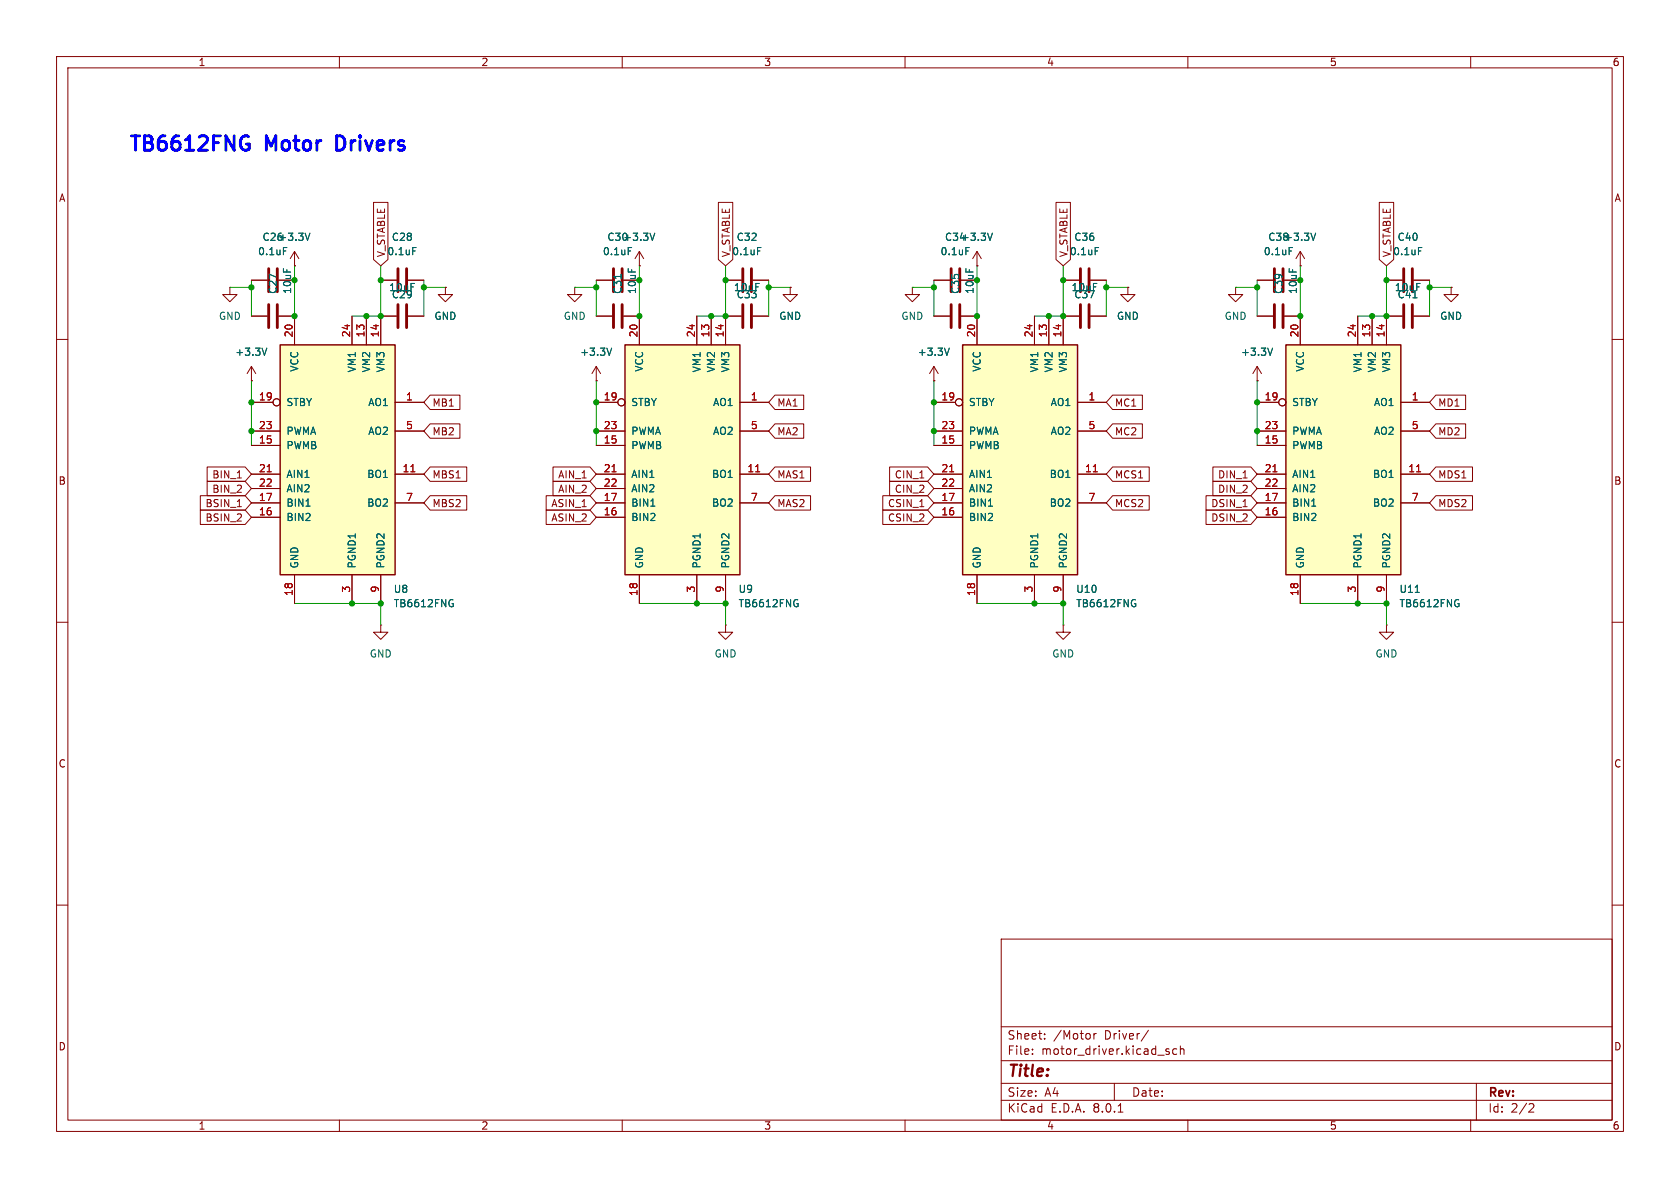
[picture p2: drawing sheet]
<svg xmlns="http://www.w3.org/2000/svg" width="297mm" height="210mm" viewBox="0 0 297 210" stroke-linecap="round" stroke-linejoin="round" font-family="sans-serif">
<g fill="none" stroke="#840000" stroke-width=".18">
<path d="M10 10h277v190h-277zM12 12h273v186h-273zM60 10v2M110 10v2M160 10v2M210 10v2M260 10v2M10 60h2M101.6 50.8v1.3h1.3l-1.3 1.2-1.3-1.2h1.3M101.6 50.8h.1M256.5 50.8v1.3h1.3l-1.3 1.2-1.2-1.2h1.2M256.5 50.8h.1"/>
<path d="M285 60h2M44.4 67.3h.1M44.4 64.8l-.7 1.2M44.4 64.8v2.5M44.4 64.8l.8 1.2M105.4 67.3h.1M105.4 64.8l-.8 1.2M105.4 64.8v2.5M105.4 64.8l.8 1.2M10 110h2M285 110h2M10 160h2"/>
<path d="M285 160h2M177 166h108v32h-108zM60 198v2M110 198v2M160 198v2M177 194.5h108M177 191.5h108M177 187.5h108M177 181.5h108M182.5 186.3v.1M182.5 185.5v.1M184.7 183.6v.1"/>
<path d="M184.7 182.8v.1M193.4 182.7v1M193.8 182.7l-.3 .1-.1 .2M197 191.5v3M197.7 196.6h.8M203 182.1l-1.3 2M206.2 185.8l.3 .1 .2 .2v.2l-.5 .1M206.2 185.5h.5M208 185.5l-.4-.1-.3 .3v.4l.2 .2h.5M208.7 185.5l.2-.1 .3 .1 .1 .9M208.7 184.9v1.5M210 198v2"/>
<path d="M260 198v2M261 191.5v6.5M270.5 195.1l.5 .1 .2 .3-1 1.1h1"/>
</g>
<path d="M47.2 61.5l-.5 1.3M108.1 61.5l-.4 1.3" fill="none" stroke="#006464" stroke-width=".18"/>
<path d="M170.2 61h20.3v40.6h-20.3z" fill="#ffffc2"/>
<path d="M170.2 61h20.3v40.6h-20.3z" fill="none" stroke="#840000" stroke-width=".25"/>
<g fill="none" stroke="#840000" stroke-width=".18">
<path d="M40.6 50.8v1.3h1.3l-1.3 1.2-1.2-1.2h1.2M40.6 50.8h.1M44.4 49.5h2.8M44.4 55.9h2.8M49.3 49.5h2.8M49.3 55.9h2.8M52.1 47h.1M52.1 44.5l-.8 1.2M52.1 44.5v2.5M52.1 44.5l.7 1.2M67.3 49.5h2.8M67.3 55.9h2.8"/>
<path d="M72.1 49.5h2.8M72.1 55.9h2.8M78.7 50.8v1.3h1.3l-1.3 1.2-1.2-1.2h1.2M78.7 50.8h.1M165.1 49.5h2.8M169.9 49.5h2.8M172.7 55.9v5.1M182.9 55.9v5.1M185.4 55.9v5.1M188 55.9v5.1M165.1 71.1h3.8M165.1 78.7h5.1"/>
<path d="M165.1 76.2h5.1M190.5 71.1h5.1M190.5 76.2h5.1M222.2 67.3h.1M222.2 64.8l-.7 1.2M222.2 64.8v2.5M222.2 64.8l.8 1.2M165.1 83.8h5.1M165.1 91.4h5.1M165.1 88.9h5.1M165.1 86.4h5.1M190.5 83.8h5.1"/>
<path d="M190.5 88.9h5.1M67.3 110.5v1.3h1.3l-1.3 1.2-1.3-1.2h1.3M67.3 110.5h.1M172.7 101.6v5.1M182.9 101.6v5.1M188 110.5v1.3h1.2l-1.2 1.2-1.3-1.2h1.3M188 110.5h.1M188 101.6v5.1"/>
<circle cx="169.5" cy="71.1" r=".63"/>
</g>
<path d="M167.9 83.4h.7M193.3 83.4h.7" fill="none" stroke="#a90000" stroke-width=".18"/>
<path d="M50.1 43.8h.6M54.8 41.2l-.4 1.3M73 43.8h.6M170.8 43.8h.6M225 61.5l-.5 1.3M174.7 89.5h.8M200.4 106l.3 .1M200.5 106.7h.3v.4l-.3 .2" fill="none" stroke="#006464" stroke-width=".18"/>
<path d="M47.5 47.5v4.1M47.5 53.8v4.1M49 47.5v4.1M49 53.8v4.1M70.4 47.5v4.1M70.4 53.8v4.1M71.9 47.5v4.1M71.9 53.8v4.1M168.1 47.5v4.1M169.7 47.5v4.1" fill="none" stroke="#840000" stroke-width=".51"/>
<path d="M49.5 61h20.3v40.6h-20.3z" fill="#ffffc2"/>
<path d="M49.5 61h20.3v40.6h-20.3z" fill="none" stroke="#840000" stroke-width=".25"/>
<g fill="none" stroke="#840000" stroke-width=".18">
<path d="M52.1 55.9v5.1M62.2 55.9v5.1M64.8 55.9v5.1M67.3 55.9v5.1M105.4 49.5h2.8M110.2 49.5h2.8M44.4 71.1h3.9M44.4 78.7h5.1M44.4 76.2h5.1M69.8 71.1h5.1M69.8 76.2h5.1M44.4 83.8h5.1"/>
<path d="M44.4 91.4h5.1M44.4 88.9h5.1M44.4 86.4h5.1M69.8 83.8h5.1M69.8 88.9h5.1M52.1 101.6v5.1M62.2 101.6v5.1M67.3 101.6v5.1"/>
<circle cx="48.9" cy="71.1" r=".63"/>
</g>
<path d="M47.2 83.4h.8M72.6 83.4h.8" fill="none" stroke="#a90000" stroke-width=".18"/>
<path d="M111.1 43.8h.6M54.1 89.5h.7M79.8 106l.3 .1M79.9 106.7h.2v.4l-.2 .2" fill="none" stroke="#006464" stroke-width=".18"/>
<path d="M108.5 47.5v4.1M110 47.5v4.1" fill="none" stroke="#840000" stroke-width=".51"/>
<path d="M227.3 61h20.3v40.6h-20.3z" fill="#ffffc2"/>
<path d="M227.3 61h20.3v40.6h-20.3z" fill="none" stroke="#840000" stroke-width=".25"/>
<g fill="none" stroke="#840000" stroke-width=".18">
<path d="M105.4 55.9h2.8M110.2 55.9h2.8M113 47h.1M113 44.5l-.7 1.2M113 44.5v2.5M113 44.5l.8 1.2M139.7 50.8v1.3h1.3l-1.3 1.2-1.3-1.2h1.3M139.7 50.8h.1M161.3 50.8v1.3h1.3l-1.3 1.2-1.3-1.2h1.3M161.3 50.8h.1M165.1 55.9h2.8M169.9 55.9h2.8"/>
<path d="M188 49.5h2.8M188 55.9h2.8M192.8 49.5h2.8M192.8 55.9h2.8M199.4 50.8v1.3h1.3l-1.3 1.2-1.3-1.2h1.3M199.4 50.8h.1M218.4 50.8v1.3h1.3l-1.3 1.2-1.2-1.2h1.2M218.4 50.8h.1M222.2 49.5h2.8M222.2 55.9h2.8M227.1 55.9h2.8v5.1M227.1 49.5h2.8"/>
<path d="M229.9 47h.1M229.9 44.5v2.5M229.9 44.5l-.8 1.2M229.9 44.5l.7 1.2M240 55.9v5.1M242.6 55.9v5.1M245.1 49.5h2.8M247.9 55.9h-2.8v5.1M249.9 49.5h2.8M249.9 55.9h2.8M222.2 71.1h3.9M222.2 78.7h5.1"/>
<path d="M222.2 76.2h5.1M247.6 71.1h5.1M247.6 76.2h5.1M222.2 83.8h5.1M222.2 91.4h5.1M222.2 88.9h5.1M222.2 86.4h5.1M247.6 83.8h5.1M247.6 88.9h5.1M128.3 110.5v1.3h1.2l-1.2 1.2-1.3-1.2h1.3M128.3 110.5h.1M229.9 101.6v5.1"/>
<path d="M240 101.6v5.1M245.1 110.5v1.3h1.3l-1.3 1.2-1.3-1.2h1.3M245.1 110.5h.1M245.1 101.6v5.1"/>
<circle cx="226.7" cy="71.1" r=".63"/>
</g>
<path d="M225 83.4h.8M250.4 83.4h.8" fill="none" stroke="#a90000" stroke-width=".18"/>
<path d="M109.8 48.5v.7M115.8 41.2l-.5 1.3M193.6 43.8h.6M227.9 43.8h.6M232.6 41.2l-.4 1.3M249.8 52.6h.7M250.8 43.8h.6M231.9 89.5h.7M250.2 104.7h.7M257.6 106l.3 .1M257.7 106.7h.2v.4l-.2 .2" fill="none" stroke="#006464" stroke-width=".18"/>
<g fill="none" stroke="#840000" stroke-width=".51">
<path d="M108.5 53.8v4.1M110 53.8v4.1M168.1 53.8v4.1M169.7 53.8v4.1M191 47.5v4.1M191 53.8v4.1M192.5 47.5v4.1M192.5 53.8v4.1M225.3 47.5v4.1M225.3 53.8v4.1M226.8 47.5v4.1M226.8 53.8v4.1"/>
<path d="M248.2 47.5v4.1M248.2 53.8v4.1M249.7 47.5v4.1M249.7 53.8v4.1"/>
</g>
<path d="M110.5 61h20.3v40.6h-20.3z" fill="#ffffc2"/>
<path d="M110.5 61h20.3v40.6h-20.3z" fill="none" stroke="#840000" stroke-width=".25"/>
<g fill="none" stroke="#840000" stroke-width=".18">
<path d="M66 35.8h2.6v10.1l-1.3 1.1-1.3-1.1zM127 35.8h2.5v10.1l-1.2 1.1-1.3-1.1zM186.7 35.8h2.5v10.1l-1.2 1.1-1.3-1.1zM243.8 35.8h2.6v10.1l-1.3 1.1-1.3-1.1zM44.4 49.5h2.8M44.4 55.9h2.8M49.3 49.5h2.8M49.3 55.9h2.8v5.1M52.1 47h.1M62.2 55.9v5.1M64.8 55.9v5.1M67.3 49.5h2.8"/>
<path d="M70.1 55.9h-2.8v5.1M72.1 49.5h2.8M72.1 55.9h2.8M78.7 50.8h.1M105.4 49.5h2.8M105.4 55.9h2.8M110.2 55.9h2.8v5.1M110.2 49.5h2.8M113 47h.1M123.2 55.9v5.1M125.7 55.9v5.1M128.3 49.5h2.8"/>
<path d="M131.1 55.9h-2.8v5.1M133.1 49.5h2.8M133.1 55.9h2.8M139.7 50.8h.1M165.1 49.5h2.8M165.1 55.9h2.8M169.9 49.5h2.8M169.9 55.9h2.8v5.1M172.7 47h.1M172.7 44.5l-.7 1.2M172.7 44.5v2.5M172.7 44.5l.8 1.2"/>
<path d="M182.9 55.9v5.1M185.4 55.9v5.1M188 49.5h2.8M190.8 55.9h-2.8v5.1M192.8 49.5h2.8M192.8 55.9h2.8M199.4 50.8h.1M222.2 49.5h2.8M222.2 55.9h2.8M227.1 49.5h2.8M227.1 55.9h2.8v5.1M229.9 47h.1"/>
<path d="M240 55.9v5.1M242.6 55.9v5.1M245.1 49.5h2.8M247.9 55.9h-2.8v5.1M249.9 49.5h2.8M249.9 55.9h2.8M256.5 50.8h.1M44.4 67.3h.1M44.4 71.1h3.9M44.4 78.7h5.1M44.4 76.2h5.1M69.8 71.1h5.1"/>
<path d="M69.8 76.2h5.1M76 74.9h5.3v2.6h-5.3l-1.1-1.3zM76 69.8h5.3v2.6h-5.3l-1.1-1.3zM105.4 67.3h.1M105.4 71.1h3.8M105.4 78.7h5.1M105.4 76.2h5.1M130.8 71.1h5.1M130.8 76.2h5.1M137 74.9h5.1v2.6h-5.1l-1.1-1.3zM137 69.8h5.1v2.6h-5.1l-1.1-1.3zM165.1 67.3h.1"/>
<path d="M165.1 71.1h3.8M165.1 78.7h5.1M165.1 76.2h5.1M165.1 64.8l-.8 1.2M165.1 64.8v2.5M165.1 64.8l.8 1.2M190.5 71.1h5.1M190.5 76.2h5.1M196.7 74.9h5.3v2.6h-5.3l-1.1-1.3zM196.7 69.8h5.3v2.6h-5.3l-1.1-1.3zM222.2 67.3h.1M222.2 71.1h3.9"/>
<path d="M222.2 78.7h5.1M222.2 76.2h5.1M247.6 71.1h5.1M247.6 76.2h5.1M253.8 69.8h5.3v2.6h-5.3l-1.1-1.3zM253.8 74.9h5.3v2.6h-5.3l-1.1-1.3zM35.4 90.2h7.9l1.1 1.2-1.1 1.3h-7.9zM35.4 87.6h7.9l1.1 1.3-1.1 1.3h-7.9zM36.6 82.5h6.7l1.1 1.3-1.1 1.3h-6.7zM36.6 85.1h6.7l1.1 1.3-1.1 1.2h-6.7zM42 89.6h.7M42 84.5h.7"/>
<path d="M44.4 83.8h5.1M44.4 91.4h5.1M44.4 88.9h5.1M44.4 86.4h5.1M69.8 83.8h5.1M69.8 88.9h5.1M76 82.5h6.5v2.6h-6.5l-1.1-1.3zM76 87.6h6.5v2.6h-6.5l-1.1-1.3zM96.6 90.2h7.7l1.1 1.2-1.1 1.3h-7.7zM96.6 87.6h7.7l1.1 1.3-1.1 1.3h-7.7zM97.8 82.5h6.5l1.1 1.3-1.1 1.3h-6.5zM97.8 85.1h6.5l1.1 1.3-1.1 1.2h-6.5z"/>
<path d="M105.4 83.8h5.1M105.4 91.4h5.1M105.4 88.9h5.1M105.4 86.4h5.1M130.8 83.8h5.1M130.8 88.9h5.1M137 82.5h6.3v2.6h-6.3l-1.1-1.3zM137 87.6h6.3v2.6h-6.3l-1.1-1.3zM156.1 87.6h7.9l1.1 1.3-1.1 1.3h-7.9zM156.1 90.2h7.9l1.1 1.2-1.1 1.3h-7.9zM157.3 82.5h6.7l1.1 1.3-1.1 1.3h-6.7zM157.3 85.1h6.7l1.1 1.3-1.1 1.2h-6.7z"/>
<path d="M165.1 83.8h5.1M165.1 91.4h5.1M165.1 88.9h5.1M165.1 86.4h5.1M190.5 83.8h5.1M190.5 88.9h5.1M196.7 82.5h6.5v2.6h-6.5l-1.1-1.3zM196.7 87.6h6.5v2.6h-6.5l-1.1-1.3zM213.2 90.2h7.9l1.1 1.2-1.1 1.3h-7.9zM213.2 87.6h7.9l1.1 1.3-1.1 1.3h-7.9zM214.4 85.1h6.7l1.1 1.3-1.1 1.2h-6.7zM214.4 82.5h6.7l1.1 1.3-1.1 1.3h-6.7z"/>
<path d="M222.2 83.8h5.1M222.2 91.4h5.1M222.2 88.9h5.1M222.2 86.4h5.1M247.6 83.8h5.1M247.6 88.9h5.1M253.8 87.6h6.5v2.6h-6.5l-1.1-1.3zM253.8 82.5h6.5v2.6h-6.5l-1.1-1.3zM52.1 101.6v5.1M62.2 101.6v5.1M67.3 101.6v5.1M113 101.6v5.1"/>
<path d="M123.2 101.6v5.1M128.3 101.6v5.1M172.7 101.6v5.1M182.9 101.6v5.1M188 101.6v5.1M229.9 101.6v5.1M240 101.6v5.1M245.1 101.6v5.1"/>
<circle cx="48.9" cy="71.1" r=".63"/>
<circle cx="109.9" cy="71.1" r=".63"/>
<circle cx="169.5" cy="71.1" r=".63"/>
<circle cx="226.7" cy="71.1" r=".63"/>
</g>
<path d="M47.2 83.4h.8M72.6 83.4h.8M108.2 83.4h.7M133.6 83.4h.7M167.9 83.4h.7M193.3 83.4h.7M225 83.4h.8M250.4 83.4h.8" fill="none" stroke="#a90000" stroke-width=".18"/>
<g fill="none" stroke="#006464" stroke-width=".18">
<path d="M50.1 43.8h.6M54.8 41.2l-.4 1.3M73 43.8h.6M109.8 48.5v.7M111.1 43.8h.6M115.8 41.2l-.5 1.3M133.9 43.8h.6M170.8 43.8h.6M175.4 41.2l-.4 1.3M193.6 43.8h.6M227.9 43.8h.6M232.6 41.2l-.4 1.3"/>
<path d="M249.8 52.6h.7M250.8 43.8h.6M47.2 61.5l-.5 1.3M108.1 61.5l-.4 1.3M167.8 61.5l-.4 1.3M225 61.5l-.5 1.3M54.1 89.5h.7M115.1 89.5h.7M174.7 89.5h.8M231.9 89.5h.7M79.8 106l.3 .1M79.9 106.7h.2v.4l-.2 .2"/>
<path d="M140.7 106l.3 .1M140.9 106.7h.2v.4l-.2 .2M200.4 106l.3 .1M200.5 106.7h.3v.4l-.3 .2M250.2 104.7h.7M257.6 106l.3 .1M257.7 106.7h.2v.4l-.2 .2"/>
</g>
<path d="M131.3 47.5v4.1M131.3 53.8v4.1M132.8 47.5v4.1M132.8 53.8v4.1" fill="none" stroke="#840000" stroke-width=".51"/>
<path d="M43.3 24l.6 .1M43.6 25.5h.5v.8l-.8 .3" fill="none" stroke="#00f" stroke-width=".51"/>
<g fill="none" stroke="#009600" stroke-width=".18">
<path d="M40.6 50.8h3.8M44.4 49.5v6.4M52.1 47v8.9M67.3 47v8.9h-5.1M74.9 50.8h3.8M74.9 49.5v6.4M101.6 50.8h3.8M105.4 49.5v6.4M113 47v8.9M128.3 47v8.9h-5.1M135.9 50.8h3.8M135.9 49.5v6.4"/>
<path d="M161.3 50.8h3.8M165.1 49.5v6.4M172.7 47v8.9M188 47v8.9h-5.1M195.6 50.8h3.8M195.6 49.5v6.4M218.4 50.8h3.8M222.2 49.5v6.4M229.9 47v8.9M245.1 47v8.9h-5.1M252.7 50.8h3.8M252.7 49.5v6.4"/>
<path d="M44.4 67.3v11.4M105.4 67.3v11.4M165.1 67.3v11.4M222.2 67.3v11.4M52.1 106.7h15.2v3.8M113 106.7h15.3v3.8M172.7 106.7h15.3v3.8M229.9 106.7h15.2v3.8"/>
</g>
<g fill="#009600" stroke="#009600" stroke-width=".18">
<circle cx="44.4" cy="76.2" r=".46"/>
<circle cx="44.4" cy="71.1" r=".46"/>
<circle cx="67.3" cy="106.7" r=".46"/>
<circle cx="62.2" cy="106.7" r=".46"/>
<circle cx="242.6" cy="55.9" r=".46"/>
<circle cx="245.1" cy="55.9" r=".46"/>
<circle cx="229.9" cy="49.5" r=".46"/>
<circle cx="229.9" cy="55.9" r=".46"/>
<circle cx="222.2" cy="50.8" r=".46"/>
<circle cx="245.1" cy="49.5" r=".46"/>
<circle cx="252.7" cy="50.8" r=".46"/>
<circle cx="128.3" cy="55.9" r=".46"/>
<circle cx="105.4" cy="71.1" r=".46"/>
<circle cx="125.7" cy="55.9" r=".46"/>
<circle cx="128.3" cy="49.5" r=".46"/>
<circle cx="113" cy="49.5" r=".46"/>
<circle cx="128.3" cy="106.7" r=".46"/>
<circle cx="123.2" cy="106.7" r=".46"/>
<circle cx="135.9" cy="50.8" r=".46"/>
<circle cx="105.4" cy="76.2" r=".46"/>
<circle cx="113" cy="55.9" r=".46"/>
<circle cx="105.4" cy="50.8" r=".46"/>
<circle cx="165.1" cy="71.1" r=".46"/>
<circle cx="188" cy="55.9" r=".46"/>
<circle cx="165.1" cy="76.2" r=".46"/>
<circle cx="188" cy="106.7" r=".46"/>
<circle cx="182.9" cy="106.7" r=".46"/>
<circle cx="52.1" cy="49.5" r=".46"/>
<circle cx="52.1" cy="55.9" r=".46"/>
<circle cx="67.3" cy="49.5" r=".46"/>
<circle cx="67.3" cy="55.9" r=".46"/>
<circle cx="64.8" cy="55.9" r=".46"/>
<circle cx="74.9" cy="50.8" r=".46"/>
<circle cx="44.4" cy="50.8" r=".46"/>
<circle cx="222.2" cy="76.2" r=".46"/>
<circle cx="222.2" cy="71.1" r=".46"/>
<circle cx="245.1" cy="106.7" r=".46"/>
<circle cx="240" cy="106.7" r=".46"/>
<circle cx="185.4" cy="55.9" r=".46"/>
<circle cx="188" cy="49.5" r=".46"/>
<circle cx="165.1" cy="50.8" r=".46"/>
<circle cx="172.7" cy="55.9" r=".46"/>
<circle cx="195.6" cy="50.8" r=".46"/>
<circle cx="172.7" cy="49.5" r=".46"/>
</g>
<g font-size="3.5" fill="#00f">
<text x="22.5" y="27.4">TB6612FNG</text>
<text x="47" y="27.4">Motor</text>
<text x="60.5" y="27.4">Drivers</text>
</g>
<text font-size="2.8" fill="#840000" x="178" y="190.9">Title:</text>
<g font-size="2.1" fill="#840000">
<text x="178" y="184">Sheet:</text>
<text x="186.2" y="184">/Motor</text>
<text x="195.3" y="184">Driver/</text>
<text x="178" y="186.7">File:</text>
<text x="184.1" y="186.7">motor_driver.kicad_sch</text>
<text x="178" y="196.9">KiCad</text>
<text x="178" y="194.1">Size:</text>
<text x="184.7" y="194.1">A4</text>
<text x="185.7" y="196.9">E.D.A.</text>
<text x="193.3" y="196.9">8.0.1</text>
<text x="200" y="194.1">Date:</text>
<text x="263" y="194.3">Rev:</text>
<text x="263" y="196.9">Id:</text>
<text x="267.1" y="196.9">2/2</text>
</g>
<g font-size="1.8" fill="#840000">
<text x="35" y="11.9">1</text>
<text x="85" y="11.9">2</text>
<text x="135" y="11.9">3</text>
<text x="185" y="11.9">4</text>
<text x="235" y="11.9">5</text>
<text x="285" y="11.9">6</text>
<text x="10.3" y="35.9">A</text>
<text x="285.3" y="35.9">A</text>
<text x="68.3" y="45.6" transform="rotate(-90 68.3 45.6)">V_STABLE</text>
<text x="129.2" y="45.6" transform="rotate(-90 129.2 45.6)">V_STABLE</text>
<text x="188.9" y="45.6" transform="rotate(-90 188.9 45.6)">V_STABLE</text>
<text x="246.1" y="45.6" transform="rotate(-90 246.1 45.6)">V_STABLE</text>
<text x="76.4" y="77.2">MB2</text>
<text x="76.4" y="72.1">MB1</text>
<text x="137.3" y="77.2">MA2</text>
<text x="137.3" y="72.1">MA1</text>
<text x="197" y="77.2">MC2</text>
<text x="197" y="72.1">MC1</text>
<text x="254.2" y="72.1">MD1</text>
<text x="254.2" y="77.2">MD2</text>
<text x="10.3" y="85.9">B</text>
<text x="36.2" y="89.9">BSIN_1</text>
<text x="37.4" y="84.8">BIN_1</text>
<text x="37.4" y="87.3">BIN_2</text>
<text x="76.4" y="84.8">MBS1</text>
<text x="76.4" y="89.9">MBS2</text>
<text x="97.4" y="89.9">ASIN_1</text>
<text x="98.6" y="84.8">AIN_1</text>
<text x="98.6" y="87.3">AIN_2</text>
<text x="137.3" y="84.8">MAS1</text>
<text x="137.3" y="89.9">MAS2</text>
<text x="156.9" y="89.9">CSIN_1</text>
<text x="158.1" y="84.8">CIN_1</text>
<text x="158.1" y="87.3">CIN_2</text>
<text x="197" y="84.8">MCS1</text>
<text x="197" y="89.9">MCS2</text>
<text x="214" y="89.9">DSIN_1</text>
<text x="215.2" y="87.3">DIN_2</text>
<text x="215.2" y="84.8">DIN_1</text>
<text x="254.2" y="89.9">MDS2</text>
<text x="254.2" y="84.8">MDS1</text>
<text x="285.3" y="85.9">B</text>
<text x="36.2" y="92.4">BSIN_2</text>
<text x="97.4" y="92.4">ASIN_2</text>
<text x="156.9" y="92.4">CSIN_2</text>
<text x="214" y="92.4">DSIN_2</text>
<text x="10.3" y="135.9">C</text>
<text x="285.3" y="135.9">C</text>
<text x="10.3" y="185.9">D</text>
<text x="285.3" y="185.9">D</text>
<text x="35" y="199.9">1</text>
<text x="85" y="199.9">2</text>
<text x="135" y="199.9">3</text>
<text x="185" y="199.9">4</text>
<text x="235" y="199.9">5</text>
<text x="285" y="199.9">6</text>
</g>
<g font-size="1.8" fill="#006464">
<text x="45.5" y="45.3">0.1uF</text>
<text x="46.3" y="42.8">C26+3.3V</text>
<text x="68.4" y="45.3">0.1uF</text>
<text x="69.2" y="42.8">C28</text>
<text x="106.5" y="45.3">0.1uF</text>
<text x="107.3" y="42.8">C30+3.3V</text>
<text x="129.3" y="45.3">0.1uF</text>
<text x="130.1" y="42.8">C32</text>
<text x="166.2" y="45.3">0.1uF</text>
<text x="167" y="42.8">C34+3.3V</text>
<text x="189" y="45.3">0.1uF</text>
<text x="189.8" y="42.8">C36</text>
<text x="223.3" y="45.3">0.1uF</text>
<text x="224.1" y="42.8">C38+3.3V</text>
<text x="246.2" y="45.3">0.1uF</text>
<text x="247" y="42.8">C40</text>
<text x="49.1" y="52.1" transform="rotate(-90 49.1 52.1)">C27</text>
<text x="51.7" y="52.1" transform="rotate(-90 51.7 52.1)">10uF</text>
<text x="68.7" y="51.7">10uF</text>
<text x="69.2" y="52.9">C29</text>
<text x="110.1" y="52.1" transform="rotate(-90 110.1 52.1)">C31</text>
<text x="112.6" y="52.1" transform="rotate(-90 112.6 52.1)">10uF</text>
<text x="129.6" y="51.7">10uF</text>
<text x="130.1" y="52.9">C33</text>
<text x="169.8" y="52.1" transform="rotate(-90 169.8 52.1)">C35</text>
<text x="172.3" y="52.1" transform="rotate(-90 172.3 52.1)">10uF</text>
<text x="189.3" y="51.7">10uF</text>
<text x="189.8" y="52.9">C37</text>
<text x="226.9" y="52.1" transform="rotate(-90 226.9 52.1)">C39</text>
<text x="229.5" y="52.1" transform="rotate(-90 229.5 52.1)">10uF</text>
<text x="246.5" y="51.7">10uF</text>
<text x="247" y="52.9">C41</text>
<text x="38.6" y="56.7">GND</text>
<text x="76.7" y="56.7">GND</text>
<text x="99.6" y="56.7">GND</text>
<text x="137.7" y="56.7">GND</text>
<text x="159.3" y="56.7">GND</text>
<text x="197.4" y="56.7">GND</text>
<text x="216.4" y="56.7">GND</text>
<text x="254.5" y="56.7">GND</text>
<text x="41.5" y="63.1">+3.3V</text>
<text x="52.9" y="65.8" transform="rotate(-90 52.9 65.8)">VCC</text>
<text x="63.1" y="65.9" transform="rotate(-90 63.1 65.9)">VM1</text>
<text x="65.6" y="65.9" transform="rotate(-90 65.6 65.9)">VM2</text>
<text x="68.2" y="65.9" transform="rotate(-90 68.2 65.9)">VM3</text>
<text x="102.5" y="63.1">+3.3V</text>
<text x="113.9" y="65.8" transform="rotate(-90 113.9 65.8)">VCC</text>
<text x="124.1" y="65.9" transform="rotate(-90 124.1 65.9)">VM1</text>
<text x="126.6" y="65.9" transform="rotate(-90 126.6 65.9)">VM2</text>
<text x="129.1" y="65.9" transform="rotate(-90 129.1 65.9)">VM3</text>
<text x="162.2" y="63.1">+3.3V</text>
<text x="173.6" y="65.8" transform="rotate(-90 173.6 65.8)">VCC</text>
<text x="183.7" y="65.9" transform="rotate(-90 183.7 65.9)">VM1</text>
<text x="186.3" y="65.9" transform="rotate(-90 186.3 65.9)">VM2</text>
<text x="188.8" y="65.9" transform="rotate(-90 188.8 65.9)">VM3</text>
<text x="219.3" y="63.1">+3.3V</text>
<text x="230.7" y="65.8" transform="rotate(-90 230.7 65.8)">VCC</text>
<text x="240.9" y="65.9" transform="rotate(-90 240.9 65.9)">VM1</text>
<text x="243.4" y="65.9" transform="rotate(-90 243.4 65.9)">VM2</text>
<text x="246" y="65.9" transform="rotate(-90 246 65.9)">VM3</text>
<text x="50.5" y="72">STBY</text>
<text x="65" y="72">AO1</text>
<text x="111.5" y="72">STBY</text>
<text x="126" y="72">AO1</text>
<text x="171.2" y="72">STBY</text>
<text x="185.7" y="72">AO1</text>
<text x="228.3" y="72">STBY</text>
<text x="242.8" y="72">AO1</text>
<text x="50.5" y="77.1">PWMA</text>
<text x="65" y="77.1">AO2</text>
<text x="111.5" y="77.1">PWMA</text>
<text x="126" y="77.1">AO2</text>
<text x="171.2" y="77.1">PWMA</text>
<text x="185.7" y="77.1">AO2</text>
<text x="228.3" y="77.1">PWMA</text>
<text x="242.8" y="77.1">AO2</text>
<text x="50.5" y="79.6">PWMB</text>
<text x="111.5" y="79.6">PWMB</text>
<text x="171.2" y="79.6">PWMB</text>
<text x="228.3" y="79.6">PWMB</text>
<text x="50.5" y="89.8">BIN1</text>
<text x="50.5" y="84.7">AIN1</text>
<text x="50.5" y="87.2">AIN2</text>
<text x="64.8" y="84.7">BO1</text>
<text x="64.8" y="89.8">BO2</text>
<text x="111.5" y="89.8">BIN1</text>
<text x="111.5" y="84.7">AIN1</text>
<text x="111.5" y="87.2">AIN2</text>
<text x="125.8" y="84.7">BO1</text>
<text x="125.8" y="89.8">BO2</text>
<text x="171.2" y="89.8">BIN1</text>
<text x="171.2" y="84.7">AIN1</text>
<text x="171.2" y="87.2">AIN2</text>
<text x="185.5" y="84.7">BO1</text>
<text x="185.5" y="89.8">BO2</text>
<text x="228.3" y="89.8">BIN1</text>
<text x="228.3" y="84.7">AIN1</text>
<text x="228.3" y="87.2">AIN2</text>
<text x="242.6" y="84.7">BO1</text>
<text x="242.6" y="89.8">BO2</text>
<text x="50.5" y="92.3">BIN2</text>
<text x="111.5" y="92.3">BIN2</text>
<text x="171.2" y="92.3">BIN2</text>
<text x="228.3" y="92.3">BIN2</text>
<text x="52.9" y="100.6" transform="rotate(-90 52.9 100.6)">GND</text>
<text x="63.1" y="100.6" transform="rotate(-90 63.1 100.6)">PGND1</text>
<text x="68.2" y="100.6" transform="rotate(-90 68.2 100.6)">PGND2</text>
<text x="113.9" y="100.6" transform="rotate(-90 113.9 100.6)">GND</text>
<text x="124.1" y="100.6" transform="rotate(-90 124.1 100.6)">PGND1</text>
<text x="129.1" y="100.6" transform="rotate(-90 129.1 100.6)">PGND2</text>
<text x="173.6" y="100.6" transform="rotate(-90 173.6 100.6)">GND</text>
<text x="183.7" y="100.6" transform="rotate(-90 183.7 100.6)">PGND1</text>
<text x="188.8" y="100.6" transform="rotate(-90 188.8 100.6)">PGND2</text>
<text x="230.7" y="100.6" transform="rotate(-90 230.7 100.6)">GND</text>
<text x="240.9" y="100.6" transform="rotate(-90 240.9 100.6)">PGND1</text>
<text x="246" y="100.6" transform="rotate(-90 246 100.6)">PGND2</text>
<text x="69.5" y="105">U8</text>
<text x="69.5" y="107.5">TB6612FNG</text>
<text x="130.5" y="105">U9</text>
<text x="130.5" y="107.5">TB6612FNG</text>
<text x="190.2" y="105">U10</text>
<text x="190.2" y="107.5">TB6612FNG</text>
<text x="247.3" y="105">U11</text>
<text x="247.3" y="107.5">TB6612FNG</text>
<text x="65.3" y="116.4">GND</text>
<text x="126.2" y="116.4">GND</text>
<text x="185.9" y="116.4">GND</text>
<text x="243.1" y="116.4">GND</text>
</g>
<g font-size="1.8" fill="#a90000">
<text x="51.8" y="59.7" transform="rotate(-90 51.8 59.7)">20</text>
<text x="62" y="59.7" transform="rotate(-90 62 59.7)">24</text>
<text x="64.5" y="59.7" transform="rotate(-90 64.5 59.7)">13</text>
<text x="67.1" y="59.7" transform="rotate(-90 67.1 59.7)">14</text>
<text x="112.8" y="59.7" transform="rotate(-90 112.8 59.7)">20</text>
<text x="122.9" y="59.7" transform="rotate(-90 122.9 59.7)">24</text>
<text x="125.5" y="59.7" transform="rotate(-90 125.5 59.7)">13</text>
<text x="128" y="59.7" transform="rotate(-90 128 59.7)">14</text>
<text x="172.5" y="59.7" transform="rotate(-90 172.5 59.7)">20</text>
<text x="182.6" y="59.7" transform="rotate(-90 182.6 59.7)">24</text>
<text x="185.2" y="59.7" transform="rotate(-90 185.2 59.7)">13</text>
<text x="187.7" y="59.7" transform="rotate(-90 187.7 59.7)">14</text>
<text x="229.6" y="59.7" transform="rotate(-90 229.6 59.7)">20</text>
<text x="239.8" y="59.7" transform="rotate(-90 239.8 59.7)">24</text>
<text x="242.3" y="59.7" transform="rotate(-90 242.3 59.7)">13</text>
<text x="244.9" y="59.7" transform="rotate(-90 244.9 59.7)">14</text>
<text x="45.7" y="70.9">19</text>
<text x="71.7" y="70.9">1</text>
<text x="106.6" y="70.9">19</text>
<text x="132.6" y="70.9">1</text>
<text x="166.3" y="70.9">19</text>
<text x="192.3" y="70.9">1</text>
<text x="223.5" y="70.9">19</text>
<text x="249.5" y="70.9">1</text>
<text x="45.7" y="75.9">23</text>
<text x="71.7" y="75.9">5</text>
<text x="106.6" y="75.9">23</text>
<text x="132.6" y="75.9">5</text>
<text x="166.3" y="75.9">23</text>
<text x="192.3" y="75.9">5</text>
<text x="223.5" y="75.9">23</text>
<text x="249.5" y="75.9">5</text>
<text x="45.7" y="78.5">15</text>
<text x="45.7" y="83.6">21</text>
<text x="71.1" y="83.6">11</text>
<text x="106.6" y="78.5">15</text>
<text x="106.6" y="83.6">21</text>
<text x="132" y="83.6">11</text>
<text x="166.3" y="78.5">15</text>
<text x="166.3" y="83.6">21</text>
<text x="191.7" y="83.6">11</text>
<text x="223.5" y="78.5">15</text>
<text x="223.5" y="83.6">21</text>
<text x="248.9" y="83.6">11</text>
<text x="45.7" y="88.6">17</text>
<text x="45.7" y="86.1">22</text>
<text x="71.7" y="88.6">7</text>
<text x="106.6" y="88.6">17</text>
<text x="106.6" y="86.1">22</text>
<text x="132.6" y="88.6">7</text>
<text x="166.3" y="88.6">17</text>
<text x="166.3" y="86.1">22</text>
<text x="192.3" y="88.6">7</text>
<text x="223.5" y="88.6">17</text>
<text x="223.5" y="86.1">22</text>
<text x="249.5" y="88.6">7</text>
<text x="45.7" y="91.2">16</text>
<text x="106.6" y="91.2">16</text>
<text x="166.3" y="91.2">16</text>
<text x="223.5" y="91.2">16</text>
<text x="51.8" y="105.5" transform="rotate(-90 51.8 105.5)">18</text>
<text x="62" y="104.8" transform="rotate(-90 62 104.8)">3</text>
<text x="67.1" y="104.8" transform="rotate(-90 67.1 104.8)">9</text>
<text x="112.8" y="105.5" transform="rotate(-90 112.8 105.5)">18</text>
<text x="122.9" y="104.8" transform="rotate(-90 122.9 104.8)">3</text>
<text x="128" y="104.8" transform="rotate(-90 128 104.8)">9</text>
<text x="172.5" y="105.5" transform="rotate(-90 172.5 105.5)">18</text>
<text x="182.6" y="104.8" transform="rotate(-90 182.6 104.8)">3</text>
<text x="187.7" y="104.8" transform="rotate(-90 187.7 104.8)">9</text>
<text x="229.6" y="105.5" transform="rotate(-90 229.6 105.5)">18</text>
<text x="239.8" y="104.8" transform="rotate(-90 239.8 104.8)">3</text>
<text x="244.9" y="104.8" transform="rotate(-90 244.9 104.8)">9</text>
</g>
</svg>
